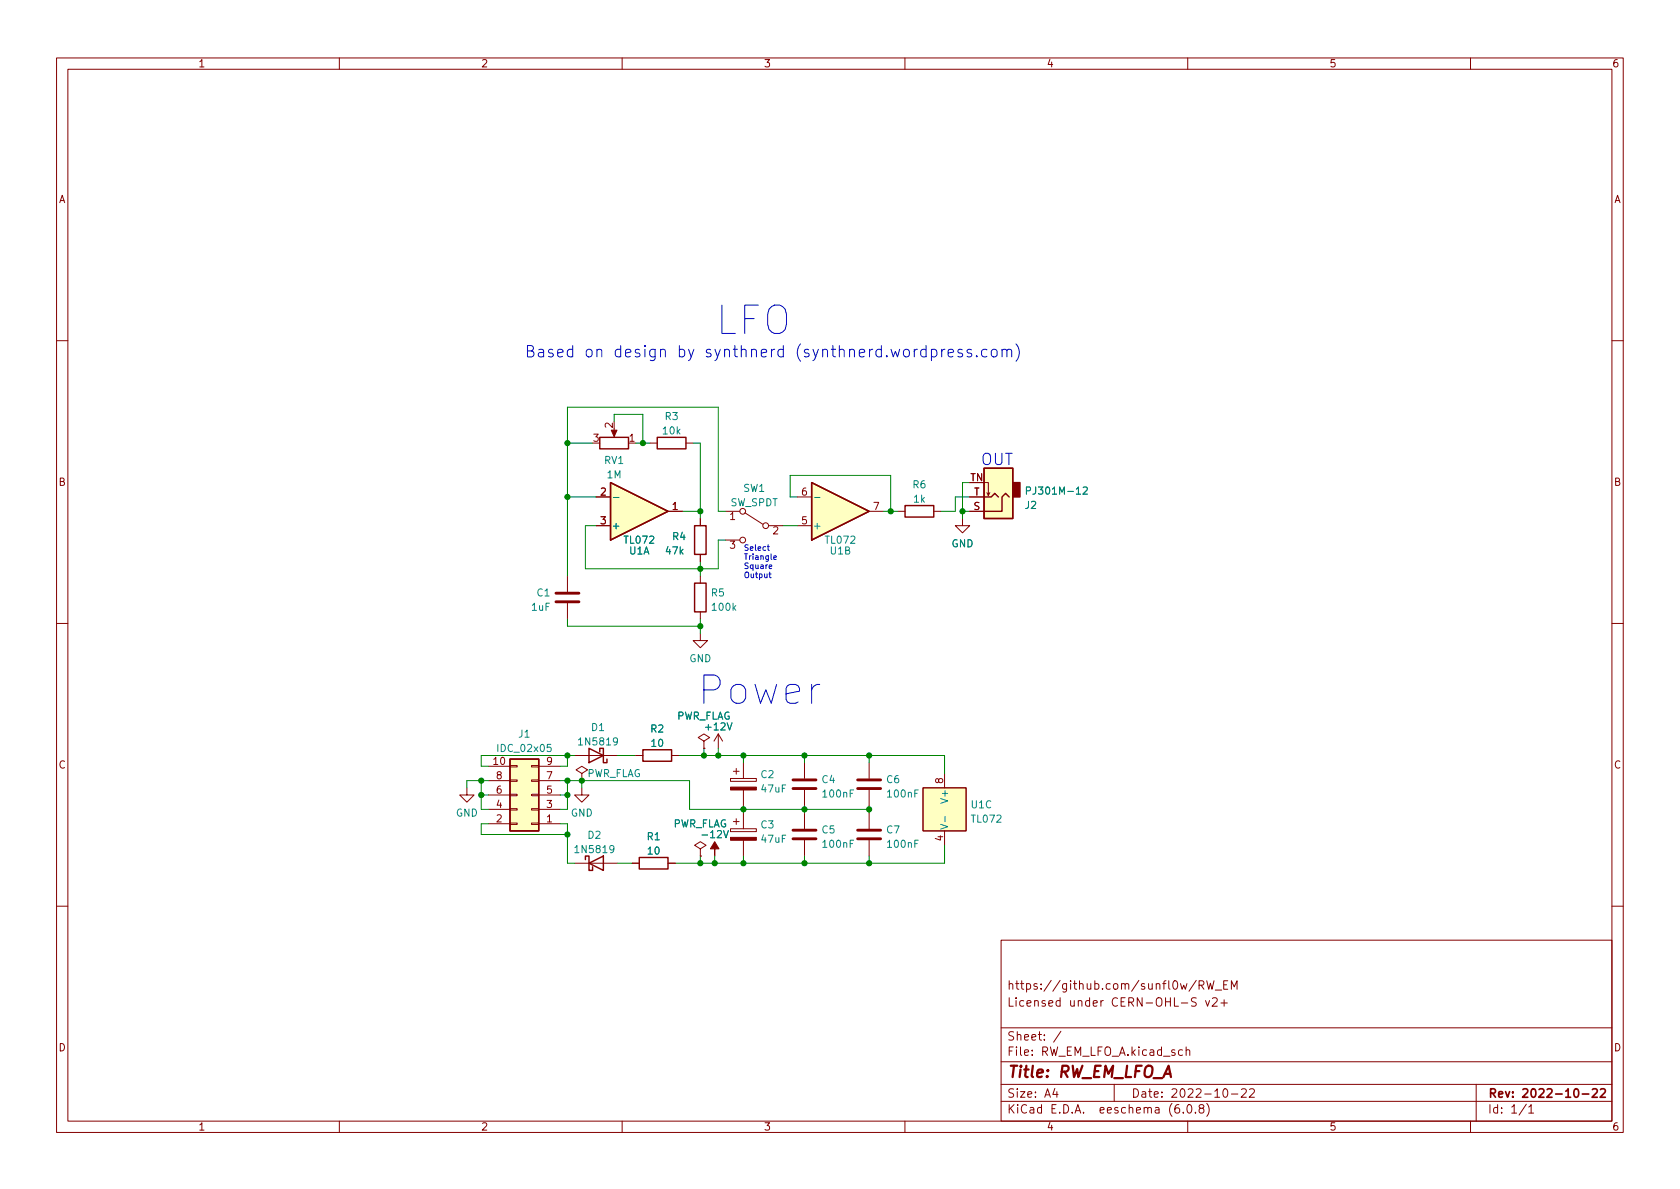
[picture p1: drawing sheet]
<svg xmlns="http://www.w3.org/2000/svg" width="297mm" height="210mm" viewBox="0 0 297 210" stroke-linecap="round" stroke-linejoin="round" font-family="sans-serif">
<g fill="none" stroke="#840000" stroke-width=".18">
<path d="M10 10.2h277v190.1h-277zM12 12.2h273v186.1h-273zM60 10.2v2M110 10.2v2M160 10.2v2M210 10.2v2M260 10.2v2M10 60.2h2M108.6 75.8v1M114.9 78.4h1.3M121.3 78.4h1.3M285 60.2h2"/>
<path d="M105.4 93h2.5M105.4 87.9h2.5M118.1 90.4h2.5M123.8 91.7v1.3M123.8 98v1.3M128.3 90.4h2.5M128.3 95.5h2.5M131.7 90.7l3.2 2M135.9 93h2.5M141 93h2.5M141 87.9h2.5M153.7 90.4h2.5"/>
<path d="M158.7 90.4h1.3M165.1 90.4h1.3M170.2 91.7v1.3h-1.3l1.3 1.2 1.2-1.2h-1.2M171.4 87.9h2.6M171.4 90.4h2.6M174 85.3h.8v2.3l.2-.5M174.5 87.1l.3 .5M10 110.2h2M100.3 101.8v2.8M100.3 106.7v2.8M123.8 112v1.3h1.3l-1.3 1.2-1.2-1.2h1.2M123.8 101.8v1.3"/>
<path d="M123.8 108.2v1.3M285 110.2h2M82.5 139.3v1.3h1.3l-1.3 1.3-1.2-1.3h1.2M86.4 135.5h3.8M86.4 138h3.8M90.2 135.4h1.2v.2h-1.2zM90.2 137.9h1.2v.3h-1.2zM94 135.4h1.2v.2h-1.2zM94 137.9h1.2v.3h-1.2zM95.2 135.5h3.9M95.2 138h3.9M101.6 133.6h7.6"/>
<path d="M102.9 136.8l1-.7-1-.6-1 .6 1 .7v1.2M102.9 138h.1M102.9 139.3v1.3h1.2l-1.2 1.3-1.3-1.3h1.3M112.4 133.6h1.3M118.7 133.6h1.3M124.5 131.1l1-.7-1-.6-1.1 .6 1.1 .7v1.2M124.5 132.3h.1M127 129.8l-.8 1.3M127 129.8v2.5M127 129.8l.8 1.3M129.2 137.7h4.5v.5h-4.5zM129.7 136.4h1"/>
<path d="M130.2 135.9v1M131.4 134.9v2.8M131.4 139.7v2.8M142.2 134.9v2.8M142.2 139.7v2.8M153.7 134.9v2.8M153.7 139.7v2.8M163.2 139.3h7.6v7.6h-7.6zM167 136.8v2.5M86.4 145.7h3.8M86.4 143.1h3.8M86.4 140.6h3.8"/>
<path d="M90.2 140.5h1.2v.2h-1.2zM90.2 143h1.2v.3h-1.2zM90.2 145.5h1.2v.3h-1.2zM94 140.5h1.2v.2h-1.2zM94 143h1.2v.3h-1.2zM94 145.5h1.2v.3h-1.2zM95.2 145.7h3.9M95.2 143.1h3.9M95.2 140.6h3.9M101.6 152.6h7.6M111.8 152.6h1.2M118.1 152.6h1.3"/>
<path d="M123.8 150.1l1-.6-1-.7-1 .7 1 .6v1.3M123.8 151.4h.1M129.2 146.6h4.5v.5h-4.5zM129.7 145.3h1M130.2 144.8v1M131.4 143.8v2.8M131.4 148.6v2.8M142.2 143.8v2.8M142.2 148.6v2.8M153.7 143.8v2.8M153.7 148.6v2.8M167 146.9v2.6"/>
<path d="M10 160.2h2M177 166.3h108v32h-108zM211.5 176.5l-.6-.1-.3 .3 .2 .4 .6 .3v.4l-.2 .1h-.6M211.5 173.4l-1.3 1.9M212 174.2l.7-.1 .2-.2-.1-.3-.2-.2h-.6v1.5M212.4 174.2l.5 .7M213.1 176.9l.4 1 .4-1M213.4 173.4l.3 1.5 .3-1 .3 1 .3-1.5M214.4 176.6l.5-.2 .2 .2 .1 .3-.9 1h.9M214.9 175.1h1.1M215.9 177.4h1.1M216.4 174.1h.5"/>
<path d="M216.4 176.8v1.1M217.1 173.4h-.7v1.5h.7M217.7 174.9v-1.5l.5 1.1 .5-1.1v1.5M285 160.2h2M60 198.3v2M110 198.3v2M160 198.3v2M177 194.8h108M177 191.8h108M177 187.8h108M177 181.8h108M186.5 192.5l-.4 1h1"/>
<path d="M186.9 193v1M187.6 182.4l-1.3 1.9M197 191.8v3M208.4 195.3a.59 .59 0 0 0-.7 .7v.5l.2 .3h.4l.2-.1 .1-.5-.2-.2-.4-.1-.3 .3M209.1 185.7l-.5-.1-.2 .3v.4l.1 .3h.6M209.2 196.7v.1M209.7 185.8l.2-.2 .4 .1 .1 .9M209.7 185.1v1.5M210 198.3v2M210.1 195.4l.1-.1a.81 .81 0 0 1 .6 .7 .81 .81 0 0 1-.3 .8h-.1a.81 .81 0 0 1-.6-.6 .81 .81 0 0 1 .3-.8zM211.4 196.7v.1M212.3 196l-.3-.3 .1-.2 .2-.2 .4 .1 .2 .2-.1 .2-.7 .2-.1 .3 .1 .4 .2 .1h.3l.3-.3v-.2l-.3-.3"/>
<path d="M213.4 195.1a1.72 1.72 0 0 1 0 2.3M216.4 192.6l.2-.1a.81 .81 0 0 1 .6 .7 .81 .81 0 0 1-.3 .8h-.2a.81 .81 0 0 1-.6-.6 .81 .81 0 0 1 .3-.8zM217.7 193.5h1.2M219.5 192.7l.6-.2 .2 .2 .1 .3-1 1h1M220.9 192.7l.6-.2 .2 .2 .1 .3-.9 1h.9M260 198.3v2M261 191.8v6.5M269.9 195.3l-1.3 1.9M270.3 195.8l.4-.5v1.5M270.3 196.8h.9"/>
<circle cx="131.3" cy="95.5" r=".51"/>
<circle cx="131.3" cy="90.4" r=".51"/>
<circle cx="135.4" cy="93" r=".51"/>
</g>
<path d="M279.8 193.5h1.1M281.6 192.7l.5-.2 .2 .2 .1 .3-.9 1h.9M283 192.7l.6-.2 .2 .2v.3l-.9 1h.9" fill="none" stroke="#840000" stroke-width=".3"/>
<g fill="#ffffc2" stroke="#ffffc2" stroke-width=".18">
<path d="M143.5 85.3l10.2 5.1-10.2 5.1z"/>
<path d="M107.9 85.3l10.2 5.1-10.2 5.1z"/>
<path d="M174 82.8h5.1v8.9h-5.1z"/>
<path d="M163.2 139.3h7.6v7.6h-7.6z"/>
<path d="M90.2 134.2h5v12.7h-5z"/>
</g>
<g fill="none" stroke="#840000" stroke-width=".25">
<path d="M106 77.3h5.1v2.1h-5.1zM116.2 77.3h5.1v2.1h-5.1zM107.9 85.3l10.2 5.1-10.2 5.1zM122.8 93h2v5h-2zM143.5 85.3l10.2 5.1-10.2 5.1zM160 89.4h5.1v2h-5.1zM174 82.8h5.1v8.9h-5.1zM174 87.9h1.3l.6-.7 .6 .7M178.4 87.9l-.6-.7-.6 .7v2.5h-3.2M122.8 103.1h2v5.1h-2zM90.2 134.2h5v12.7h-5zM104.1 132.3l2.6 1.3-2.6 1.3z"/>
<path d="M106 133v-.7h.7v2.6h.6v-.7M113.7 132.6h5v2h-5zM103.5 152v-.6h.6v2.5h.7v-.6M104.1 152.6l2.6-1.2v2.5zM113 151.6h5.1v2.1h-5.1z"/>
</g>
<path d="M108.5 88h.9M144 88h1M181.5 86.8l.6-.1 .1-.2-.1-.3-.6-.1v1.3M191.5 86.2l.5-.1 .2 .4-.7 .9h.7M166.3 145.8l1.3 .4-1.3 .4M167.1 144.4v.9" fill="none" stroke="#008484" stroke-width=".18"/>
<path d="M98.3 104.9h4.1M98.3 106.4h4.1M140.2 139.4h4.1M140.2 137.9h4.1M151.6 139.4h4.1M151.6 137.9h4.1M140.2 148.3h4.1M140.2 146.8h4.1M151.6 148.3h4.1M151.6 146.8h4.1" fill="none" stroke="#840000" stroke-width=".51"/>
<g fill="#840000" stroke="#840000" stroke-width=".18">
<path d="M108.1 76.1h1l-.5 1.1z"/>
<path d="M129.2 139.2h4.5v.5h-4.5z"/>
<path d="M126.4 148.8l.7 1.3h-.7v1.3v-1.3h-.8z"/>
<path d="M129.2 148.1h4.5v.5h-4.5z"/>
</g>
<path d="M179.1 85.3h1.2v2.6h-1.2z" fill="#840000" stroke="#840000" stroke-width=".25"/>
<g fill="none" stroke="#0000c2" stroke-width=".18">
<path d="M164.7 61.9l.6-.1 .3 .4v.5l-.1 .3-.2 .1-.6-.1M166.5 61.8v1.3M167.1 61.8a.51 .51 0 0 0-.6 .4M167.6 62.4l1-.2-.1-.3-.6-.1-.3 .3 .1 .9 .2 .1 .6-.1M170.1 61.9l-.5-.1-.2 .3 .1 .2 .6 .2 .1 .2-.1 .3-.2 .1-.5-.1M171.7 61.9l-.4-.1-.3 .3 .1 .2 .6 .2 .1 .2-.1 .3-.2 .1-.5-.1M172.7 62.9l.1 .1-.1 .1-.1-.1 .1-.1v.2M174.5 61.9l-.6-.1-.4 .4v.5l.2 .3 .2 .1 .6-.1M175.4 62a.54 .54 0 0 1 .5-.2 .54 .54 0 0 1 .4 .4v.5a.54 .54 0 0 1-.5 .4 .54 .54 0 0 1-.5-.4zM177.2 62a.5 .5 0 0 1 .8 .1v1M177.2 61.8v1.3M178 62.1l.3-.3 .5 .1 .1 1.2"/>
<path d="M179.6 60.8a2.29 2.29 0 0 1 0 3.1M135.7 96.7h.3M135.8 96.3v.9l.2 .1M136.8 98.6l.5-.1-.1-.2h-.3l-.1 .1 .1 .5h.3M135.9 101.5h.4M136 100.2l.5-.1-.1-.2h-.3l-.1 .1v.5h.4M136.1 101.2v.8l.2 .2"/>
</g>
<g fill="none" stroke="#008400" stroke-width=".18">
<path d="M100.3 78.4h4.5M108.6 74.5v-1.2h5.1v5.1M112.4 78.4h2.5M122.6 78.4h1.2v13.3M100.3 87.9h5.1M105.4 93h-1.9v7.6h23.5v-5.1h1.3M120.6 90.4h3.2M123.8 99.3v2.5M128.3 90.4h-1.3v-18.4h-26.7v29.8M138.4 93h2.6M141 87.9h-1.3v-3.8h17.8v6.3M156.2 90.4h2.5"/>
<path d="M170.2 90.4h1.2M171.4 87.9h-2.5v2.5h-2.5M171.4 85.3h-1.2v6.4M100.3 109.5v1.2h23.5M123.8 109.5v2.5M85.1 138v5.1h1.3M86.4 138h-3.9v1.3M99.1 138h22.8v5.1h31.8M100.3 138v5.1h-1.2M100.3 133.6v1.9h-1.2M101.6 133.6h-16.5v1.9h1.3M102.9 138v1.3"/>
<path d="M109.2 133.6h3.2M120 133.6h47v3.2M124.5 132.3v1.3M127 132.3v1.3M131.4 133.6v1.3M142.2 133.6v1.3M153.7 133.6v1.3M85.1 140.6h1.3M86.4 145.7h-1.3v1.9h15.2M99.1 145.7h1.2v6.9h1.3M99.1 140.6h1.2M109.2 152.6h2.6"/>
<path d="M123.8 151.4v1.2M126.4 151.4v1.2M131.4 142.5v1.3M131.4 151.4v1.2M142.2 142.5v1.3M142.2 151.4v1.2M153.7 142.5v1.3M153.7 151.4v1.2M167 149.5v3.1h-47.6"/>
</g>
<g fill="#008400" stroke="#008400" stroke-width=".18">
<circle cx="100.3" cy="133.6" r=".46"/>
<circle cx="100.3" cy="138" r=".46"/>
<circle cx="100.3" cy="147.6" r=".46"/>
<circle cx="102.9" cy="138" r=".46"/>
<circle cx="85.1" cy="140.6" r=".46"/>
<circle cx="100.3" cy="140.6" r=".46"/>
<circle cx="85.1" cy="138" r=".46"/>
<circle cx="142.2" cy="133.6" r=".46"/>
<circle cx="170.2" cy="90.4" r=".46"/>
<circle cx="157.5" cy="90.4" r=".46"/>
<circle cx="123.8" cy="110.7" r=".46"/>
<circle cx="153.7" cy="152.6" r=".46"/>
<circle cx="142.2" cy="152.6" r=".46"/>
<circle cx="153.7" cy="133.6" r=".46"/>
<circle cx="153.7" cy="143.1" r=".46"/>
<circle cx="123.8" cy="100.6" r=".46"/>
<circle cx="123.8" cy="90.4" r=".46"/>
<circle cx="100.3" cy="87.9" r=".46"/>
<circle cx="100.3" cy="78.4" r=".46"/>
<circle cx="113.7" cy="78.4" r=".46"/>
<circle cx="142.2" cy="143.1" r=".46"/>
<circle cx="124.5" cy="133.6" r=".46"/>
<circle cx="127" cy="133.6" r=".46"/>
<circle cx="131.4" cy="152.6" r=".46"/>
<circle cx="131.4" cy="143.1" r=".46"/>
<circle cx="123.8" cy="152.6" r=".46"/>
<circle cx="126.4" cy="152.6" r=".46"/>
<circle cx="131.4" cy="133.6" r=".46"/>
</g>
<g font-size="7" fill="#0000c2">
<text x="126.4" y="59.2">LFO</text>
<text x="123.2" y="124.6">Power</text>
</g>
<g font-size="2.8" fill="#0000c2">
<text x="92.7" y="63.2">Based on design by synthnerd (synthnerd.wordpress.com)</text>
<text x="173.4" y="82.2">OUT</text>
</g>
<text font-size="2.8" fill="#840000" x="178" y="190.6">Title: RW_EM_LFO_A</text>
<g font-size="2.1" fill="#840000">
<text x="178" y="178">Licensed under CERN-OHL-S v2+</text>
<text x="178" y="175">https://github.com/sunfl0w/RW_EM</text>
<text x="178" y="184">Sheet: /</text>
<text x="178" y="186.7">File: RW_EM_LFO_A.kicad_sch</text>
<text x="178" y="196.9">KiCad E.D.A. eeschema (6.0.8)</text>
<text x="178" y="194.1">Size: A4</text>
<text x="200" y="194.1">Date: 2022-10-22</text>
<text x="263" y="194.1">Rev: 2022-10-22</text>
<text x="263" y="196.9">Id: 1/1</text>
</g>
<g font-size="1.8" fill="#840000">
<text x="35" y="11.9">1</text>
<text x="85" y="11.9">2</text>
<text x="135" y="11.9">3</text>
<text x="185" y="11.9">4</text>
<text x="235" y="11.9">5</text>
<text x="285" y="11.9">6</text>
<text x="10.3" y="35.9">A</text>
<text x="285.3" y="35.9">A</text>
<text x="108.3" y="75.7" transform="rotate(-90 108.3 75.7)">2</text>
<text x="104.9" y="78.1">3</text>
<text x="111.3" y="78.1">1</text>
<text x="10.3" y="85.9">B</text>
<text x="106.2" y="87.6">2</text>
<text x="141.7" y="87.6">6</text>
<text x="171.5" y="85.1">TN</text>
<text x="172.2" y="87.6">T</text>
<text x="285.3" y="85.9">B</text>
<text x="106.2" y="92.7">3</text>
<text x="118.9" y="90.2">1</text>
<text x="129" y="91.9">1</text>
<text x="136.7" y="94.5">2</text>
<text x="141.7" y="92.7">5</text>
<text x="154.4" y="90.2">7</text>
<text x="172.1" y="90.2">S</text>
<text x="129" y="97">3</text>
<text x="10.3" y="135.9">C</text>
<text x="87.3" y="135.2">10</text>
<text x="87.8" y="137.8">8</text>
<text x="96.7" y="137.8">7</text>
<text x="96.7" y="135.2">9</text>
<text x="285.3" y="135.9">C</text>
<text x="87.8" y="142.9">4</text>
<text x="87.8" y="140.3">6</text>
<text x="96.7" y="142.9">3</text>
<text x="96.7" y="140.3">5</text>
<text x="166.8" y="138.5" transform="rotate(-90 166.8 138.5)">8</text>
<text x="87.8" y="145.4">2</text>
<text x="96.7" y="145.4">1</text>
<text x="166.8" y="148.7" transform="rotate(-90 166.8 148.7)">4</text>
<text x="10.3" y="185.9">D</text>
<text x="285.3" y="185.9">D</text>
<text x="35" y="199.9">1</text>
<text x="85" y="199.9">2</text>
<text x="135" y="199.9">3</text>
<text x="185" y="199.9">4</text>
<text x="235" y="199.9">5</text>
<text x="285" y="199.9">6</text>
</g>
<g font-size="1.8" fill="#008484">
<text x="117.3" y="76.8">10k</text>
<text x="117.6" y="74.3">R3</text>
<text x="106.9" y="82">RV1</text>
<text x="107.4" y="84.6">1M</text>
<text x="129.1" y="89.5">SW_SPDT</text>
<text x="131.4" y="87">SW1</text>
<text x="161.4" y="86.3">R6</text>
<text x="161.6" y="88.9">1k</text>
<text x="181.3" y="90">J2</text>
<text x="182.3" y="87.4">PJ301M-12</text>
<text x="108.1" y="93.6">+</text>
<text x="118.9" y="95.5">R4</text>
<text x="143.6" y="93.6">+</text>
<text x="110.5" y="96.1">TL072</text>
<text x="111.3" y="98">U1A</text>
<text x="117.8" y="98">47k</text>
<text x="146" y="96.1">TL072</text>
<text x="146.8" y="98">U1B</text>
<text x="168.2" y="96.8">GND</text>
<text x="94" y="108">1uF</text>
<text x="95" y="105.5">C1</text>
<text x="125.8" y="105.5">R5</text>
<text x="126" y="108">100k</text>
<text x="121.9" y="117.1">GND</text>
<text x="91.7" y="130.4">J1</text>
<text x="102.6" y="131.8">1N5819</text>
<text x="104.6" y="129.3">D1</text>
<text x="115.1" y="129.5">R2</text>
<text x="119.5" y="127.2">PWR_FLAG</text>
<text x="124.9" y="129.2">+12V</text>
<text x="88.2" y="133">IDC_02x05</text>
<text x="103.6" y="137.4">PWR_FLAG</text>
<text x="115.2" y="132.1">10</text>
<text x="134.6" y="137.6">C2</text>
<text x="134.7" y="140.1">47uF</text>
<text x="145.3" y="138.5">C4</text>
<text x="145.6" y="141">100nF</text>
<text x="156.8" y="138.5">C6</text>
<text x="157" y="141">100nF</text>
<text x="167.6" y="141.7" transform="rotate(-90 167.6 141.7)">V+</text>
<text x="171.7" y="142.9">U1C</text>
<text x="80.6" y="144.4">GND</text>
<text x="100.9" y="144.4">GND</text>
<text x="104" y="148.3">D2</text>
<text x="114.4" y="148.6">R1</text>
<text x="118.9" y="146.3">PWR_FLAG</text>
<text x="124.5" y="148.2">-12V</text>
<text x="134.6" y="146.5">C3</text>
<text x="134.7" y="149">47uF</text>
<text x="145.3" y="147.4">C5</text>
<text x="145.6" y="149.9">100nF</text>
<text x="156.8" y="147.4">C7</text>
<text x="157" y="149.9">100nF</text>
<text x="171.9" y="145.5">TL072</text>
<text x="102" y="150.9">1N5819</text>
<text x="114.6" y="151.1">10</text>
</g>
<g font-size="1.4" fill="#0000c2">
<text x="131.4" y="97.4">Select</text>
<text x="131.4" y="99">Triangle</text>
<text x="131.4" y="100.6">Square</text>
<text x="131.4" y="102.2">Output</text>
</g>
</svg>
